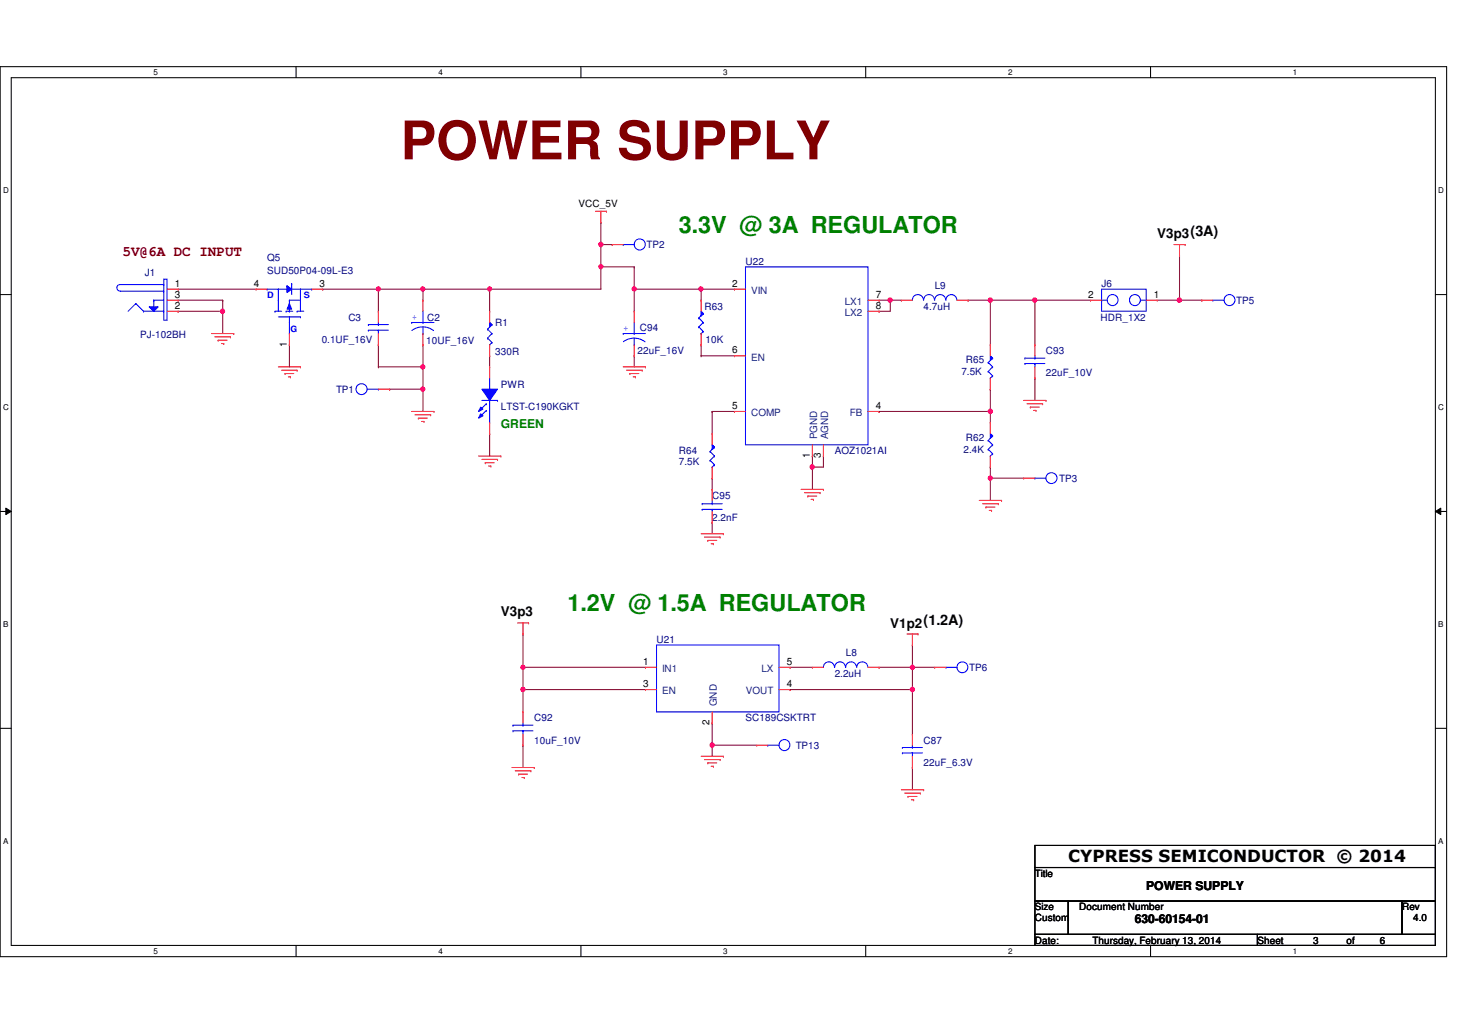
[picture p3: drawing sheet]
<svg xmlns="http://www.w3.org/2000/svg" width="297mm" height="210mm" viewBox="0 0 297 210" stroke-linecap="round" stroke-linejoin="round" font-family="sans-serif">
<path d="M0 13.5h293.9v180.9h-293.9zM2.3 15.8h289.3v176.3h-289.3z" fill="none" stroke="#000" stroke-width=".21"/>
<g fill="#fff">
<path d="M31.2 13.8h.9v1.8h-.9z"/>
<path d="M31.2 192.4h.9v1.8h-.9z"/>
</g>
<path d="M60.2 13.5v2.3M60.2 192.1v2.3" fill="none" stroke="#000" stroke-width=".21"/>
<g fill="#fff">
<path d="M89.1 13.8h.9v1.8h-.9z"/>
<path d="M89.1 192.4h.9v1.8h-.9z"/>
</g>
<path d="M118 13.5v2.3M118 192.1v2.3" fill="none" stroke="#000" stroke-width=".21"/>
<g fill="#fff">
<path d="M146.9 13.8h.9v1.8h-.9z"/>
<path d="M146.9 192.4h.9v1.8h-.9z"/>
</g>
<path d="M175.9 13.5v2.3M175.9 192.1v2.3" fill="none" stroke="#000" stroke-width=".21"/>
<g fill="#fff">
<path d="M204.8 13.8h.9v1.8h-.9z"/>
<path d="M204.8 192.4h.9v1.8h-.9z"/>
</g>
<path d="M233.8 13.5v2.3M233.8 192.1v2.3" fill="none" stroke="#000" stroke-width=".21"/>
<g fill="#fff">
<path d="M262.7 13.8h.9v1.8h-.9z"/>
<path d="M262.7 192.4h.9v1.8h-.9z"/>
<path d="M.6 37.8h1.2v1.8h-1.2z"/>
<path d="M292.2 37.8h1.2v1.8h-1.2z"/>
<path d="M.6 81.9h1.2v1.8h-1.2z"/>
<path d="M292.2 81.9h1.2v1.8h-1.2z"/>
</g>
<path d="M0 59.9h2.3M291.6 59.9h2.3" fill="none" stroke="#000" stroke-width=".21"/>
<g fill="#fff">
<path d="M.6 125.9h1.1v1.9h-1.1z"/>
<path d="M292.2 125.9h1.1v1.9h-1.1z"/>
</g>
<path d="M0 103.9h2.3M291.6 103.9h2.3" fill="none" stroke="#000" stroke-width=".21"/>
<path d="M1.2 103.3l1.1 .6-1.1 .7zM291.6 103.9l1.1-.6v1.3z" fill="#000"/>
<path d="M1.2 103.3l1.1 .6-1.1 .7zM291.6 103.9l1.1-.6v1.3z" fill="none" stroke="#000" stroke-width=".2"/>
<g fill="#fff">
<path d="M.6 170h1.1v1.8h-1.1z"/>
<path d="M292.2 170h1.1v1.8h-1.1z"/>
</g>
<path d="M0 148h2.3M291.6 148h2.3" fill="none" stroke="#000" stroke-width=".21"/>
<path d="M76.9 58.8h.1M76.9 58.8v4.4M85.9 58.8h.1M85.9 58.8v2.2M76.9 70.1h.1M76.9 70.1v4.4" fill="none" stroke="#800040" stroke-width=".21"/>
<circle cx="85.9" cy="58.7" r=".43" fill="#f0f"/>
<circle cx="85.9" cy="58.7" r=".43" fill="none" stroke="#f0f" stroke-width=".21"/>
<path d="M76.9 58.8h.1M76.9 58.8h9M85.9 79.1h.1M85.9 79.1v4.5" fill="none" stroke="#800040" stroke-width=".21"/>
<circle cx="85.9" cy="79.1" r=".43" fill="#f0f"/>
<circle cx="85.9" cy="79.1" r=".43" fill="none" stroke="#f0f" stroke-width=".21"/>
<path d="M36.2 61h.1M36.2 63.2h.1M36.2 61h9.1M36.2 63.2h9.1M45.3 63.2h.1M45.3 63.2v4.6" fill="none" stroke="#800040" stroke-width=".21"/>
<circle cx="45.2" cy="63.2" r=".43" fill="#f0f"/>
<circle cx="45.2" cy="63.2" r=".43" fill="none" stroke="#f0f" stroke-width=".21"/>
<path d="M65.6 58.8h.1M65.6 58.8h11.3" fill="none" stroke="#800040" stroke-width=".21"/>
<circle cx="76.9" cy="58.7" r=".43" fill="#f0f"/>
<circle cx="76.9" cy="58.7" r=".43" fill="none" stroke="#f0f" stroke-width=".21"/>
<path d="M99.5 58.8h.1M99.5 58.8v4.4M122.1 54.2h.1M122.1 54.2v4.6M45.3 61h.1M45.3 61v2.2M76.9 74.5h.1M85.9 70.1h.1M85.9 70.1v4.4h-9" fill="none" stroke="#800040" stroke-width=".21"/>
<circle cx="99.5" cy="58.7" r=".43" fill="#f0f"/>
<circle cx="99.5" cy="58.7" r=".43" fill="none" stroke="#f0f" stroke-width=".21"/>
<path d="M85.9 58.8h.1M85.9 58.8h36.2M99.5 58.8h.1M122.1 49.7h.1M122.1 45.2h.1M122.1 49.7h2.3M122.1 45.2v4.5M99.5 72.3h.1M99.5 72.3v2.2M99.5 88.1h.1M99.5 88.1v4.6" fill="none" stroke="#800040" stroke-width=".21"/>
<circle cx="122.1" cy="49.7" r=".44" fill="#f0f"/>
<circle cx="122.1" cy="49.7" r=".44" fill="none" stroke="#f0f" stroke-width=".21"/>
<path d="M85.9 74.5h.1M85.9 74.5v4.6" fill="none" stroke="#800040" stroke-width=".21"/>
<circle cx="85.9" cy="74.5" r=".43" fill="#f0f"/>
<circle cx="85.9" cy="74.5" r=".43" fill="none" stroke="#f0f" stroke-width=".21"/>
<g fill="none" stroke="#800040" stroke-width=".21">
<path d="M36.2 58.8h.1M36.2 58.8h15.8M122.1 54.2h.1M122.1 54.2h6.8M128.9 54.2h.1M128.9 54.2v4.6M58.8 70.1h.1M58.8 70.1v4.4M79.2 79.1h.1M79.2 79.1h6.7M210.3 61h.1M210.3 61v9.1"/>
<path d="M144.7 83.6h.1M144.7 97.2h.1M144.7 83.6h4.5M144.7 83.6v4.5M144.7 97.2v2.2M201.2 83.6h.1M201.2 97.2h.1M201.2 94.9h.1M201.2 83.6v2.3M201.2 94.9v2.3M201.2 97.2h6.8M144.7 106.2h.1"/>
<path d="M144.7 106.2v2.3M106.3 128.8h.1M106.3 128.8v6.8M185.4 131.1h.1M185.4 131.1v4.5"/>
</g>
<circle cx="210.2" cy="61" r=".44" fill="#f0f"/>
<circle cx="210.2" cy="61" r=".44" fill="none" stroke="#f0f" stroke-width=".21"/>
<path d="M201.2 61h.1M201.2 61h9.1M210.3 76.8h.1M210.3 76.8v4.6M185.4 135.6h.1M185.4 135.6h4.5M106.3 140.1h.1M106.3 140.1v4.6" fill="none" stroke="#800040" stroke-width=".21"/>
<circle cx="185.4" cy="135.6" r=".43" fill="#f0f"/>
<circle cx="185.4" cy="135.6" r=".43" fill="none" stroke="#f0f" stroke-width=".21"/>
<path d="M106.3 135.6h.1M106.3 135.6v4.5M106.3 135.6h24.8M144.7 151.4h.1M144.7 151.4v2.3M160.5 140.1h.1M160.5 140.1h24.9M185.4 156h.1M185.4 156v4.5" fill="none" stroke="#800040" stroke-width=".21"/>
<circle cx="106.2" cy="135.6" r=".43" fill="#f0f"/>
<circle cx="106.2" cy="135.6" r=".43" fill="none" stroke="#f0f" stroke-width=".21"/>
<path d="M144.7 151.4h.1M144.7 151.4h9.1" fill="none" stroke="#800040" stroke-width=".21"/>
<circle cx="144.7" cy="151.4" r=".44" fill="#f0f"/>
<circle cx="144.7" cy="151.4" r=".44" fill="none" stroke="#f0f" stroke-width=".21"/>
<path d="M160.5 135.6h.1M160.5 135.6h4.6M178.6 135.6h.1M178.6 135.6h6.8M185.4 135.6h.1M185.4 135.6v13.6M144.7 146.9h.1M144.7 146.9v4.5M185.4 140.1h.1" fill="none" stroke="#800040" stroke-width=".21"/>
<circle cx="185.4" cy="140.1" r=".44" fill="#f0f"/>
<circle cx="185.4" cy="140.1" r=".44" fill="none" stroke="#f0f" stroke-width=".21"/>
<path d="M180.9 61h.1M180.9 61h2.2" fill="none" stroke="#800040" stroke-width=".21"/>
<circle cx="180.8" cy="61" r=".44" fill="#f0f"/>
<circle cx="180.8" cy="61" r=".44" fill="none" stroke="#f0f" stroke-width=".21"/>
<path d="M178.6 63.2h.1M180.9 61h.1M180.9 61v2.2h-2.3M165.1 94.9h.1M165.1 92.7h.1M165.1 92.7v2.2M167.3 92.7h.1M167.3 92.7v2.2h-2.2" fill="none" stroke="#800040" stroke-width=".21"/>
<circle cx="165" cy="94.9" r=".44" fill="#f0f"/>
<circle cx="165" cy="94.9" r=".44" fill="none" stroke="#f0f" stroke-width=".21"/>
<path d="M196.7 61h.1M196.7 61h4.5M201.2 61h.1M201.2 61v9.1M165.1 94.9h.1M165.1 94.9v4.5" fill="none" stroke="#800040" stroke-width=".21"/>
<circle cx="201.2" cy="61" r=".44" fill="#f0f"/>
<circle cx="201.2" cy="61" r=".44" fill="none" stroke="#f0f" stroke-width=".21"/>
<path d="M201.2 79.1h.1M201.2 79.1v4.5h-22.6M178.6 83.6h.1" fill="none" stroke="#800040" stroke-width=".21"/>
<circle cx="201.2" cy="83.6" r=".44" fill="#f0f"/>
<circle cx="201.2" cy="83.6" r=".44" fill="none" stroke="#f0f" stroke-width=".21"/>
<path d="M201.2 97.2h.1M201.2 97.2v4.5" fill="none" stroke="#800040" stroke-width=".21"/>
<circle cx="201.2" cy="97.2" r=".43" fill="#f0f"/>
<circle cx="201.2" cy="97.2" r=".43" fill="none" stroke="#f0f" stroke-width=".21"/>
<path d="M142.4 58.8h.1M142.4 58.8v2.2M142.4 58.8h6.8M142.4 70.1h.1M142.4 70.1v2.2" fill="none" stroke="#800040" stroke-width=".21"/>
<circle cx="142.4" cy="58.7" r=".43" fill="#f0f"/>
<circle cx="142.4" cy="58.7" r=".43" fill="none" stroke="#f0f" stroke-width=".21"/>
<path d="M142.4 72.3h.1M142.4 72.3h6.8M106.3 151.4h.1M106.3 140.1h.1M106.3 151.4v4.6M106.3 140.1h24.8" fill="none" stroke="#800040" stroke-width=".21"/>
<circle cx="106.2" cy="140.1" r=".44" fill="#f0f"/>
<circle cx="106.2" cy="140.1" r=".44" fill="none" stroke="#f0f" stroke-width=".21"/>
<path d="M128.9 58.8h.1M128.9 58.8h13.5M128.9 58.8v4.4" fill="none" stroke="#800040" stroke-width=".21"/>
<circle cx="128.9" cy="58.7" r=".43" fill="#f0f"/>
<circle cx="128.9" cy="58.7" r=".43" fill="none" stroke="#f0f" stroke-width=".21"/>
<path d="M122.1 49.7h.1M122.1 49.7v4.5M128.9 72.3h.1M128.9 72.3v2.2" fill="none" stroke="#800040" stroke-width=".21"/>
<circle cx="122.1" cy="54.2" r=".43" fill="#f0f"/>
<circle cx="122.1" cy="54.2" r=".43" fill="none" stroke="#f0f" stroke-width=".21"/>
<path d="M239.6 51.9v9.1M210.3 61h.1M210.3 61h11.3M235.1 61h4.5M239.6 61h.1" fill="none" stroke="#800040" stroke-width=".21"/>
<circle cx="239.6" cy="61" r=".45" fill="#f0f"/>
<circle cx="239.6" cy="61" r=".45" fill="none" stroke="#f0f" stroke-width=".21"/>
<path d="M178.6 61h.1M178.6 61h2.3M239.6 61h4.6M244.2 61h.1" fill="none" stroke="#800040" stroke-width=".21"/>
<g fill="none" stroke="#f00" stroke-width=".21">
<path d="M121 42.9h2.2M122.1 45.2h.1M122.1 42.9v2.3M123.2 42.9h.1M124.4 49.7h.1M124.4 49.7h2.2M238.5 49.7h2.3M239.6 51.9h.1M239.6 49.7v2.2M240.8 49.7h.1M43 67.8h4.5M43.6 68.5h3.2"/>
<path d="M44.3 69.1h.1M44.3 69.1h1.8M45 69.8h.5M45.5 69.8h.1M46.8 68.5h.1M47.5 67.8h.1M56.6 74.5h4.4M57.2 75.2h3.2M57.9 75.9h.1M57.9 75.9h1.8M58.6 76.6h.4M59 76.6h.1"/>
<path d="M60.4 75.2h.1M61 74.5h.1M76.9 79.1h2.3M79.2 79.1h.1M85.9 61h.1M85.9 70.1h.1M85.9 61v2.2M85.9 67.8v2.3M126.6 74.5h4.5M127.3 75.2h3.2M128 75.9h.1M128 75.9h1.8"/>
<path d="M128.6 76.6h.5M129.1 76.6h.1M130.5 75.2h.1M131.1 74.5h.1M83.6 83.6h4.6M84.3 84.3h3.2M85 85h.1M85 85h1.8M85.7 85.6h.4M86.1 85.6h.1M87.5 84.3h.1M88.2 83.6h.1"/>
<path d="M97.2 92.7h4.6M97.9 93.3h3.2M98.6 94h.1M98.6 94h1.8M99.3 94.7h.4M99.7 94.7h.1M101.1 93.3h.1M101.8 92.7h.1M162.8 99.4h4.5M167.3 99.4h.1M208 97.2h.1M208 81.4h4.5"/>
<path d="M208 97.2h2.3M208.7 82h3.1M209.3 82.7h.1M209.3 82.7h1.9M210 83.4h.5M210.5 83.4h.1M211.8 82h.1M212.5 81.4h.1M142.4 108.5h4.6M143.1 109.1h3.2M143.8 109.8h.1M143.8 109.8h1.8"/>
<path d="M144.5 110.5h.4M144.9 110.5h.1M146.3 109.1h.1M147 108.5h.1M163.4 100.1h3.2M164.1 100.8h.1M164.1 100.8h1.8M164.8 101.5h.5M165.3 101.5h.1M166.6 100.1h.1M199 101.7h4.5M199.6 102.4h3.2"/>
<path d="M200.3 103h.1M200.3 103h1.8M201 103.7h.5M201.5 103.7h.1M202.8 102.4h.1M203.5 101.7h.1M105.2 126.6h2.2M106.3 128.8h.1M106.3 126.6v2.2M107.4 126.6h.1M184.3 128.8h2.2M185.4 131.1h.1"/>
<path d="M185.4 128.8v2.3M186.5 128.8h.1M104 156h4.5M104.7 156.6h3.2M105.4 157.3h.1M105.4 157.3h1.8M106 158h.5M106.5 158h.1M107.9 156.6h.1M108.5 156h.1M142.4 153.7h4.6M143.1 154.3h3.2"/>
<path d="M143.8 155h.1M143.8 155h1.8M144.5 155.7h.4M144.9 155.7h.1M146.3 154.3h.1M147 153.7h.1M183.1 160.5h4.6M183.8 161.2h3.2M184.5 161.8h.1M184.5 161.8h1.8M185.2 162.5h.4M185.6 162.5h.1"/>
<path d="M187 161.2h.1M187.7 160.5h.1"/>
</g>
<path d="M210.3 171.8h81.3v4.5h-81.3zM210.3 176.3h81.3v6.8h-81.3zM210.3 183.1h6.7v6.8h-6.7zM210.3 189.9h45.2v2.2h-45.2zM217 183.1h67.9v6.8h-67.9zM255.5 189.9h36.1v2.2h-36.1zM284.9 183.1h6.7v6.8h-6.7z" fill="none" stroke="#000" stroke-width=".21"/>
<g fill="none" stroke="#00f" stroke-width=".21">
<path d="M126.6 49.7h.1M126.6 49.7h2.3M74.6 79.1h2.3M76.9 79.1h.1M83.6 65.5h.1M83.6 65.5h4.6M85.9 67.8h.1M85.9 65.5h.1M85.9 66.4l-.9 .1-1.3 .6M85.9 66.4l1.4 .3 .8 .5M85.9 63.2v2.3M85.9 66.4v1.4"/>
<path d="M99.5 79.1h.1M99.5 76.8v2.3M97.9 81.4h3.2M99.5 85.9h.1M99.5 81.4v4.5M101.1 81.4h.1M210.3 97.2h.1M210.3 97.2h2.2"/>
<circle cx="130" cy="49.7" r="1.13"/>
<circle cx="73.5" cy="79.1" r="1.12"/>
<circle cx="213.6" cy="97.2" r="1.12"/>
</g>
<path d="M97.9 79.1h3.2l-1.6 2.3z" fill-rule="evenodd" fill="#00f"/>
<path d="M97.9 79.1h3.2l-1.6 2.3z" fill="none" stroke="#00f" stroke-width=".21"/>
<path d="M97.7 84.1l.4 .4-.9 .5z" fill-rule="evenodd" fill="#00f"/>
<path d="M97.7 84.1l.4 .4-.9 .5z" fill="none" stroke="#00f" stroke-width=".21"/>
<path d="M97.7 82.7l.4 .4-.9 .5z" fill-rule="evenodd" fill="#00f"/>
<g fill="none" stroke="#00f" stroke-width=".21">
<path d="M223.8 58.8h9.1v4.4h-9.1zM223.8 61h.1M223.8 61h1.2M231.7 61h.1M231.7 61h1.2M97.7 82.7l.4 .4-.9 .5zM98.8 82h.1M98.8 83.4h.1M98.8 82l-1.4 1.4M98.8 83.4l-1.4 1.4M200.8 89.5h.1M200.8 91.3h.1"/>
<path d="M200.8 89.5l.9 .9M200.8 91.3l.9 .9M201.2 92.7h.1M201.2 88.1l.5 .5M201.7 88.6h.1M201.7 90.4h.1M201.7 92.2h.1M201.7 88.6l-.9 .9M201.7 90.4l-.9 .9M201.7 92.2l-.5 .5"/>
<circle cx="226" cy="61" r="1.12"/>
<circle cx="230.6" cy="61" r="1.12"/>
</g>
<path d="M99.5 74.5h.1M99.5 74.5v2.3M221.6 61h.1M221.6 61h2.2M232.9 61h2.2M235.1 61h.1M99.5 88.1h.1M99.5 85.9v2.2" fill="none" stroke="#f00" stroke-width=".21"/>
<path d="M201.2 88.1l.5 .5-.5 .4 .5-.4-.5 .4z" fill-rule="evenodd" fill="#00f"/>
<g fill="none" stroke="#00f" stroke-width=".21">
<path d="M185.4 61a1.12 1.12 0 0 1 1.1-1.1 1.12 1.12 0 0 1 1.1 1.1M187.7 61a1.1 1.1 0 0 1 1.1-1.1 1.1 1.1 0 0 1 1.1 1.1M189.9 61a1.12 1.12 0 0 1 1.1-1.1 1.12 1.12 0 0 1 1.1 1.1M192.2 61a1.1 1.1 0 0 1 1.1-1.1 1.1 1.1 0 0 1 1.1 1.1M144.3 91.7h.1M144.3 93.6h.1M144.3 91.7l.9 1M144.3 93.6l.9 .8M144.7 94.9h.1M144.7 90.4l.5 .4M145.2 90.8h.1M145.2 92.7h.1"/>
<path d="M145.2 94.4h.1M145.2 90.8l-.9 .9M145.2 92.7l-.9 .9M145.2 94.4l-.5 .5M201.2 88.1l.5 .5-.5 .4 .5-.4-.5 .4zM167.3 135.6a1.12 1.12 0 0 1 1.1-1.1 1.12 1.12 0 0 1 1.1 1.1M169.6 135.6a1.1 1.1 0 0 1 1.1-1.1 1.1 1.1 0 0 1 1.1 1.1M171.8 135.6a1.1 1.1 0 0 1 1.1-1.1 1.1 1.1 0 0 1 1.1 1.1M174.1 135.6a1.12 1.12 0 0 1 1.1-1.1 1.12 1.12 0 0 1 1.1 1.1M192.2 135.6h.1M192.2 135.6h2.2"/>
<circle cx="195.5" cy="135.6" r="1.1"/>
</g>
<g fill="none" stroke="#f00" stroke-width=".21">
<path d="M183.1 61h.1M183.1 61h2.3M194.4 61h2.3M196.7 61h.1M201.2 85.9h.1M201.2 94.9h.1M201.2 85.9v2.2M201.2 92.7v2.2M165.1 135.6h.1M165.1 135.6h2.2M176.4 135.6h2.2M178.6 135.6h.1"/>
<path d="M189.9 135.6h.1M189.9 135.6h2.3"/>
</g>
<path d="M144.7 90.4l.5 .4-.5 .5 .5-.5-.5 .5z" fill-rule="evenodd" fill="#00f"/>
<path d="M126.6 67.8h.1M126.6 67.8h4.5M128.9 70.1h.1M128.9 67.8h.1M128.9 68.7l-1 .1-1.2 .6M128.9 68.7l1.3 .3 .9 .5M128.9 65.5v2.3M128.9 68.7v1.4M144.7 90.4l.5 .4-.5 .5 .5-.5-.5 .5z" fill="none" stroke="#00f" stroke-width=".21"/>
<path d="M128.9 63.2h.1M128.9 72.3h.1M128.9 63.2v2.3M128.9 70.1v2.2M144.7 88.1h.1M144.7 97.2h.1M144.7 88.1v2.3M144.7 94.9v2.3" fill="none" stroke="#f00" stroke-width=".21"/>
<path d="M30.3 62.4h1.8l-.9 .8z" fill="#00f"/>
<g fill="none" stroke="#00f" stroke-width=".21">
<path d="M24.4 59.2h8.9M33.3 56.7h.6v8.4h-.6zM33.3 57.8h-8.9a.66 .66 0 0 0-.7 .7 .66 .66 0 0 0 .7 .6M33.3 59.2h.1M33.3 57.8h.1M151.5 54.2h24.9v36.2h-24.9zM27.6 61.7h.1M27.6 61.7l-1.6 1.5M27.6 61.7l1.6 1.5M29.2 63.2h.1M29.2 63.2h4.1M30.3 62.4h1.8l-.9 .8z"/>
<path d="M31.2 61h.1M31.2 61h2.1M31.2 61v1.4M33.3 63.2h.1M142 64.6h.1M142 66.4h.1M142 64.6l.9 .9M142 66.4l.9 1M142.4 67.8h.1M142.4 63.2l.5 .5M142.9 63.7h.1M142.9 65.5h.1"/>
<path d="M142.9 67.4h.1M142.9 63.7l-.9 .9M142.9 65.5l-.9 .9M142.9 67.4l-.5 .4M208.2 73.9h.1M208.2 72.8h.1M208.2 73.9h4.1M208.2 72.8h4.1M210.3 72.8h.1M210.3 73.9h.1M210.3 72.3v.5M210.3 73.9v.6"/>
<path d="M246.4 61h.1M246.4 61h2.3M133.4 131.1h24.9v13.6h-24.9z"/>
<circle cx="249.8" cy="61" r="1.12"/>
</g>
<g fill="none" stroke="#f00" stroke-width=".21">
<path d="M33.9 58.8h2.3M36.2 58.8h.1M149.2 58.8h.1M149.2 58.8h2.3M33.9 63.2h2.3M33.9 61h2.3M36.2 63.2h.1M36.2 61h.1M149.2 72.3h.1M149.2 72.3h2.3M176.4 63.2h2.2M176.4 61h2.2"/>
<path d="M178.6 61h.1M178.6 63.2h.1M210.3 70.1h.1M210.3 76.8h.1M210.3 70.1v2.2M210.3 74.5v2.3M244.2 61h.1M244.2 61h2.2M149.2 83.6h.1M149.2 83.6h2.3M165.1 92.7h.1M165.1 90.4v2.3"/>
<path d="M167.3 92.7h.1M167.3 90.4v2.3M176.4 83.6h2.2M178.6 83.6h.1M131.1 135.6h.1M131.1 135.6h2.3M158.3 135.6h2.2M160.5 135.6h.1M131.1 140.1h.1M131.1 140.1h2.3M144.7 146.9h.1M144.7 144.7v2.2"/>
<path d="M158.3 140.1h2.2M160.5 140.1h.1"/>
</g>
<path d="M142.4 63.2l.5 .5-.5 .5 .5-.5-.5 .5z" fill-rule="evenodd" fill="#00f"/>
<g fill="none" stroke="#00f" stroke-width=".21">
<path d="M99.1 66.9h.1M99.1 68.7h.1M99.1 66.9l.8 .9M99.1 68.7l.8 .9M99.5 70.1h.1M99.5 65.5l.4 .5M99.9 66h.1M99.9 67.8h.1M99.9 69.6h.1M99.9 66l-.8 .9M99.9 67.8l-.8 .9M99.9 69.6l-.4 .5"/>
<path d="M142.4 63.2l.5 .5-.5 .5 .5-.5-.5 .5zM156 151.4h.1M156 151.4h2.3"/>
<circle cx="159.4" cy="151.4" r="1.12"/>
</g>
<path d="M142.4 61h.1M142.4 70.1h.1M142.4 61v2.2M142.4 67.8v2.3M153.8 151.4h.1M153.8 151.4h2.2" fill="none" stroke="#f00" stroke-width=".21"/>
<path d="M99.5 65.5l.4 .5-.4 .4 .4-.4-.4 .4z" fill-rule="evenodd" fill="#00f"/>
<g fill="none" stroke="#00f" stroke-width=".21">
<path d="M99.5 65.5l.4 .5-.4 .4 .4-.4-.4 .4zM200.8 73.7h.1M200.8 75.5h.1M200.8 73.7l.9 .8M200.8 75.5l.9 .9M201.2 76.8h.1M201.2 72.3l.5 .5M201.7 72.8h.1M201.7 74.5h.1M201.7 76.4h.1M201.7 72.8l-.9 .9M201.7 74.5l-.9 1"/>
<path d="M201.7 76.4l-.5 .4"/>
</g>
<path d="M99.5 63.2h.1M99.5 72.3h.1M99.5 63.2v2.3M99.5 70.1v2.2" fill="none" stroke="#f00" stroke-width=".21"/>
<path d="M201.2 72.3l.5 .5-.5 .4 .5-.4-.5 .4z" fill-rule="evenodd" fill="#00f"/>
<g fill="none" stroke="#00f" stroke-width=".21">
<path d="M54.3 58.8h.1M54.3 58.8h4M56.6 58.8h.1M58.3 58.1h.1M58.3 58.1v1.3M56.6 64.4h4.4M58.8 63.2h.1M58.8 61h.1M58.8 67.8h.1M58.8 61v2.2M58.8 65.5v2.3M58.8 61h2.2"/>
<path d="M61 64.4h.1M74.8 67.1h.1M74.8 66h.1M74.8 67.1h4.1M74.8 66h4.1M76.9 66h.1M76.9 67.1h.1M76.9 65.5v.5M76.9 67.1v.7M201.2 72.3l.5 .5-.5 .4 .5-.4-.5 .4zM142.7 102.4h.1M142.7 103.5h.1"/>
<path d="M142.7 102.4h4M142.7 103.5h4M144.7 103.5h.1M144.7 102.4h.1M144.7 101.7v.7M144.7 103.5v.5M183.3 153h.1M183.3 151.9h.1M183.3 153h4.1M183.3 151.9h4.1M185.4 151.9h.1M185.4 153h.1"/>
<path d="M185.4 151.4v.5M185.4 153v.7"/>
</g>
<g fill="none" stroke="#f00" stroke-width=".21">
<path d="M76.9 63.2h.1M76.9 70.1h.1M76.9 63.2v2.3M76.9 67.8v2.3M201.2 70.1h.1M201.2 79.1h.1M201.2 70.1v2.2M201.2 76.8v2.3M144.7 99.4h.1M144.7 99.4v2.3M144.7 106.2h.1M144.7 104v2.2"/>
<path d="M185.4 149.2h.1M185.4 156h.1M185.4 149.2v2.2M185.4 153.7v2.3"/>
</g>
<path d="M58.8 61.7l.5 1.1h-1z" fill="#00f"/>
<g fill="none" stroke="#00f" stroke-width=".21">
<path d="M56.6 58.8h.1M56.6 58.8v4.4M59.3 58.8h4M61 58.8h.1M61 58.8v4.4M63.3 58.8h.1M55.9 63.2h.1M55.9 63.2h1.3M56.6 61h.1M58.1 63.2h.1M58.1 63.2h1.4M58.8 61.7l.5 1.1h-1z"/>
<path d="M58.8 64.4h.1M58.8 64.4v1.1M60.4 63.2h.1M60.4 63.2h1.3M61 61h.1"/>
</g>
<path d="M58.3 58.1l1 .7-1 .6z" fill="#00f"/>
<path d="M58.3 58.1l1 .7-1 .6zM59.3 57.6h.1M59.3 57.6v2.3M104.2 148.5h.1M104.2 147.4h.1M104.2 148.5h4.1M104.2 147.4h4.1M106.3 147.4h.1M106.3 148.5h.1M106.3 146.9v.5M106.3 148.5v.7" fill="none" stroke="#00f" stroke-width=".21"/>
<path d="M52 58.8h.1M52 58.8h2.3M63.3 58.8h2.3M65.6 58.8h.1M58.8 70.1h.1M58.8 67.8v2.3M106.3 144.7h.1M106.3 151.4h.1M106.3 144.7v2.2M106.3 149.2v2.2" fill="none" stroke="#f00" stroke-width=".21"/>
<circle cx="85.9" cy="58.7" r=".43" fill="#f0f"/>
<circle cx="85.9" cy="58.7" r=".43" fill="none" stroke="#f0f" stroke-width=".21"/>
<circle cx="85.9" cy="79.1" r=".43" fill="#f0f"/>
<circle cx="85.9" cy="79.1" r=".43" fill="none" stroke="#f0f" stroke-width=".21"/>
<circle cx="45.2" cy="63.2" r=".43" fill="#f0f"/>
<circle cx="45.2" cy="63.2" r=".43" fill="none" stroke="#f0f" stroke-width=".21"/>
<circle cx="76.9" cy="58.7" r=".43" fill="#f0f"/>
<circle cx="76.9" cy="58.7" r=".43" fill="none" stroke="#f0f" stroke-width=".21"/>
<circle cx="99.5" cy="58.7" r=".43" fill="#f0f"/>
<circle cx="99.5" cy="58.7" r=".43" fill="none" stroke="#f0f" stroke-width=".21"/>
<circle cx="122.1" cy="49.7" r=".44" fill="#f0f"/>
<circle cx="122.1" cy="49.7" r=".44" fill="none" stroke="#f0f" stroke-width=".21"/>
<circle cx="85.9" cy="74.5" r=".43" fill="#f0f"/>
<circle cx="85.9" cy="74.5" r=".43" fill="none" stroke="#f0f" stroke-width=".21"/>
<circle cx="210.2" cy="61" r=".44" fill="#f0f"/>
<circle cx="210.2" cy="61" r=".44" fill="none" stroke="#f0f" stroke-width=".21"/>
<circle cx="185.4" cy="135.6" r=".43" fill="#f0f"/>
<circle cx="185.4" cy="135.6" r=".43" fill="none" stroke="#f0f" stroke-width=".21"/>
<circle cx="106.2" cy="135.6" r=".43" fill="#f0f"/>
<circle cx="106.2" cy="135.6" r=".43" fill="none" stroke="#f0f" stroke-width=".21"/>
<circle cx="144.7" cy="151.4" r=".44" fill="#f0f"/>
<circle cx="144.7" cy="151.4" r=".44" fill="none" stroke="#f0f" stroke-width=".21"/>
<circle cx="185.4" cy="140.1" r=".44" fill="#f0f"/>
<circle cx="185.4" cy="140.1" r=".44" fill="none" stroke="#f0f" stroke-width=".21"/>
<circle cx="180.8" cy="61" r=".44" fill="#f0f"/>
<circle cx="180.8" cy="61" r=".44" fill="none" stroke="#f0f" stroke-width=".21"/>
<circle cx="165" cy="94.9" r=".44" fill="#f0f"/>
<circle cx="165" cy="94.9" r=".44" fill="none" stroke="#f0f" stroke-width=".21"/>
<circle cx="201.2" cy="61" r=".44" fill="#f0f"/>
<circle cx="201.2" cy="61" r=".44" fill="none" stroke="#f0f" stroke-width=".21"/>
<circle cx="201.2" cy="83.6" r=".44" fill="#f0f"/>
<circle cx="201.2" cy="83.6" r=".44" fill="none" stroke="#f0f" stroke-width=".21"/>
<circle cx="201.2" cy="97.2" r=".43" fill="#f0f"/>
<circle cx="201.2" cy="97.2" r=".43" fill="none" stroke="#f0f" stroke-width=".21"/>
<circle cx="142.4" cy="58.7" r=".43" fill="#f0f"/>
<circle cx="142.4" cy="58.7" r=".43" fill="none" stroke="#f0f" stroke-width=".21"/>
<circle cx="106.2" cy="140.1" r=".44" fill="#f0f"/>
<circle cx="106.2" cy="140.1" r=".44" fill="none" stroke="#f0f" stroke-width=".21"/>
<circle cx="128.9" cy="58.7" r=".43" fill="#f0f"/>
<circle cx="128.9" cy="58.7" r=".43" fill="none" stroke="#f0f" stroke-width=".21"/>
<circle cx="122.1" cy="54.2" r=".43" fill="#f0f"/>
<circle cx="122.1" cy="54.2" r=".43" fill="none" stroke="#f0f" stroke-width=".21"/>
<circle cx="239.6" cy="61" r=".45" fill="#f0f"/>
<circle cx="239.6" cy="61" r=".45" fill="none" stroke="#f0f" stroke-width=".21"/>
<text font-size="10.8" fill="#800000" x="81.4" y="32.4">POWER SUPPLY</text>
<g font-size="4.7" fill="#008000">
<text x="137.9" y="47.3">3.3V @ 3A REGULATOR</text>
<text x="115.3" y="124.2">1.2V @ 1.5A REGULATOR</text>
</g>
<text font-size="3.4" x="217" y="175.2">CYPRESS SEMICONDUCTOR © 2014</text>
<text font-size="2.9" fill="#800000" x="24.9" y="52.1">5V@6A DC INPUT</text>
<g font-size="2.7">
<text x="235.1" y="48.4">V3p3(3A)</text>
<text x="101.8" y="125.3">V3p3</text>
<text x="180.9" y="127.5">V1p2(1.2A)</text>
</g>
<text font-size="2.5" fill="#008000" x="101.8" y="87">GREEN</text>
<g font-size="2.5">
<text x="232.9" y="180.8">POWER SUPPLY</text>
<text x="230.6" y="187.6">630-60154-01</text>
</g>
<g font-size="2">
<text x="117.6" y="42.1">VCC_5V</text>
<text x="35.5" y="58.3">1</text>
<text x="51.6" y="58.3">4</text>
<text x="64.9" y="58.3">3</text>
<text x="148.8" y="58.3">2</text>
<text x="35.5" y="62.7">2</text>
<text x="35.5" y="60.5">3</text>
<text x="177.9" y="60.5">7</text>
<text x="177.9" y="62.7">8</text>
<text x="221.1" y="60.5">2</text>
<text x="234.4" y="60.5">1</text>
<text x="58.3" y="70.4" transform="rotate(-90 58.3 70.4)">1</text>
<text x="148.8" y="71.8">6</text>
<text x="148.8" y="83.1">5</text>
<text x="177.9" y="83.1">4</text>
<text x="164.5" y="93" transform="rotate(-90 164.5 93)">1</text>
<text x="166.8" y="93" transform="rotate(-90 166.8 93)">3</text>
<text x="130.7" y="135.1">1</text>
<text x="159.8" y="135.1">5</text>
<text x="130.7" y="139.6">3</text>
<text x="159.8" y="139.6">4</text>
<text x="144.2" y="147.3" transform="rotate(-90 144.2 147.3)">2</text>
<text x="210.3" y="178.2">Title</text>
<text x="210.3" y="185">Size</text>
<text x="219.3" y="185">Document Number</text>
<text x="284.9" y="185">Rev</text>
<text x="210.3" y="191.8">Date:</text>
<text x="210.3" y="187.2">Custom</text>
<text x="222" y="191.8">Thursday, February 13, 2014</text>
<text x="255.5" y="191.8">Sheet</text>
<text x="266.8" y="191.8">3</text>
<text x="273.6" y="191.8">of</text>
<text x="280.3" y="191.8">6</text>
<text x="287.1" y="187.2">4.0</text>
</g>
<g font-size="2" fill="#000080">
<text x="54.3" y="53">Q5</text>
<text x="131.4" y="50.5">TP2</text>
<text x="151.5" y="53.8">U22</text>
<text x="29.4" y="56.1">J1</text>
<text x="54.3" y="55.7">SUD50P04-09L-E3</text>
<text x="189.9" y="58.6">L9</text>
<text x="223.8" y="58.4">J6</text>
<text x="70.8" y="65.2">C3</text>
<text x="86.8" y="65.2">C2</text>
<text x="143.1" y="62.9">R63</text>
<text x="187.7" y="62.9">4.7uH</text>
<text x="223.6" y="65.2">HDR_1X2</text>
<text x="251.2" y="61.8">TP5</text>
<text x="28.5" y="68.6">PJ-102BH</text>
<text x="65.4" y="69.7">0.1UF_16V</text>
<text x="86.6" y="69.9">10UF_16V</text>
<text x="100.6" y="66.3">R1</text>
<text x="129.5" y="72">22uF_16V</text>
<text x="130" y="67.2">C94</text>
<text x="143.3" y="69.7">10K</text>
<text x="212.5" y="72">C93</text>
<text x="100.6" y="72.2">330R</text>
<text x="195.3" y="76.2">7.5K</text>
<text x="196.3" y="73.7">R65</text>
<text x="212.5" y="76.5">22uF_10V</text>
<text x="68.3" y="79.9">TP1</text>
<text x="101.8" y="78.7">PWR</text>
<text x="101.8" y="83.3">LTST-C190KGKT</text>
<text x="196.3" y="89.6">R62</text>
<text x="137.9" y="92.3">R64</text>
<text x="137.9" y="94.6">7.5K</text>
<text x="169.6" y="92.3">AOZ1021AI</text>
<text x="195.8" y="92.1">2.4K</text>
<text x="144.7" y="101.3">C95</text>
<text x="215.2" y="98">TP3</text>
<text x="144.7" y="105.9">2.2nF</text>
<text x="133.4" y="130.7">U21</text>
<text x="169.6" y="137.5">2.2uH</text>
<text x="171.8" y="133.2">L8</text>
<text x="196.9" y="136.4">TP6</text>
<text x="108.5" y="146.6">C92</text>
<text x="151.5" y="146.6">SC189CSKTRT</text>
<text x="108.5" y="151.1">10uF_10V</text>
<text x="161.7" y="152.2">TP13</text>
<text x="187.7" y="151.1">C87</text>
<text x="187.7" y="155.6">22uF_6.3V</text>
</g>
<g font-size="2" fill="#004080">
<text x="152.6" y="59.7">VIN</text>
<text x="171.6" y="62">LX1</text>
<text x="171.6" y="64.2">LX2</text>
<text x="152.6" y="73.3">EN</text>
<text x="152.6" y="84.6">COMP</text>
<text x="166" y="89.2" transform="rotate(-90 166 89.2)">PGND</text>
<text x="168.3" y="89.2" transform="rotate(-90 168.3 89.2)">AGND</text>
<text x="172.6" y="84.6">FB</text>
<text x="134.5" y="136.6">IN1</text>
<text x="154.7" y="136.6">LX</text>
<text x="134.5" y="141.1">EN</text>
<text x="145.7" y="143.5" transform="rotate(-90 145.7 143.5)">GND</text>
<text x="151.5" y="141.1">VOUT</text>
</g>
<g font-size="2" fill="#00f">
<text x="83.6" y="65.1">+</text>
<text x="126.6" y="67.3">+</text>
</g>
<g font-size="1.8" fill="#00f">
<text x="54.3" y="60.6">D</text>
<text x="61.7" y="60.6">S</text>
<text x="59" y="67.4">G</text>
</g>
<g font-size="1.6">
<text x="31.2" y="15.2">5</text>
<text x="89.1" y="15.2">4</text>
<text x="146.9" y="15.2">3</text>
<text x="204.8" y="15.2">2</text>
<text x="262.7" y="15.2">1</text>
<text x=".6" y="39.2">D</text>
<text x="292.2" y="39.2">D</text>
<text x=".6" y="83.3">C</text>
<text x="292.2" y="83.3">C</text>
<text x=".6" y="127.4">B</text>
<text x="292.2" y="127.4">B</text>
<text x=".6" y="171.4">A</text>
<text x="292.2" y="171.4">A</text>
<text x="31.2" y="193.8">5</text>
<text x="89.1" y="193.8">4</text>
<text x="146.9" y="193.8">3</text>
<text x="204.8" y="193.8">2</text>
<text x="262.7" y="193.8">1</text>
</g>
</svg>
